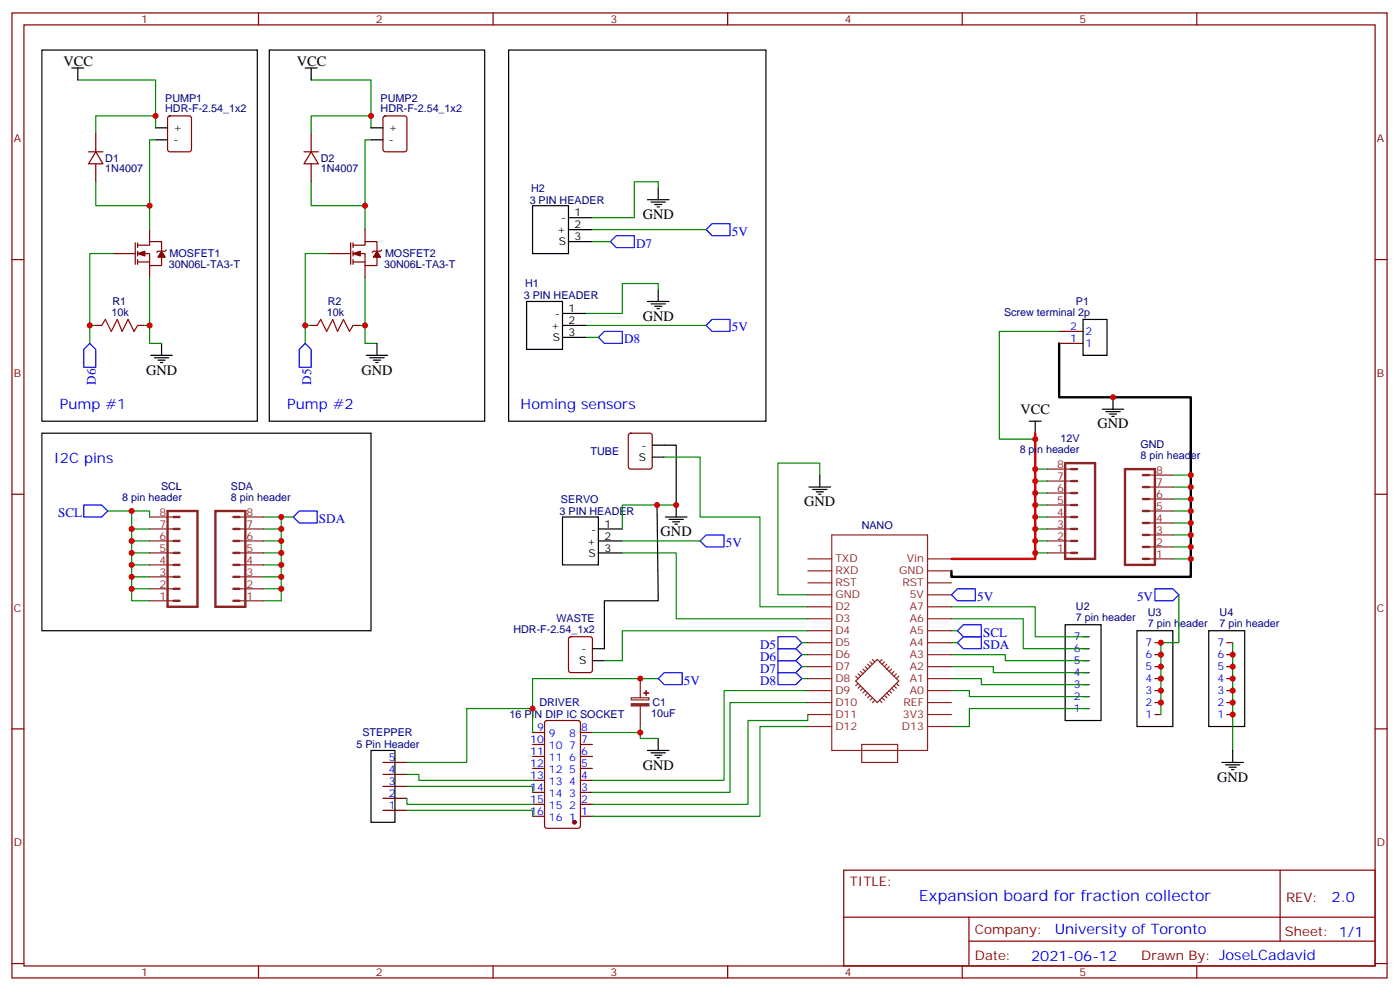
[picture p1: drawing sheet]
<svg xmlns="http://www.w3.org/2000/svg" width="413mm" height="292mm" viewBox="0 0 413 292" stroke-linecap="round" stroke-linejoin="round" font-family="sans-serif">
<g fill="none" stroke="#870000" stroke-width=".35">
<path d="M3.5 3.8h405.4v284.3h-405.4zM7.1 7.3h398.2v277.3h-398.2zM76.2 3.8v3.5M145.3 3.8v3.5M214.5 3.8v3.5M283.6 3.8v3.5M352.8 3.8v3.5M28.2 39.4v5.3M49.6 34.4l.5-.3h5.6l.7 .5v9.4l-.4 .7h-5.9l-.7-.4v-9.4zM91.7 39.4v5.3M113.1 34.4l.5-.3h5.6l.7 .5v9.4l-.4 .7h-5.9l-.7-.4v-9.4zM26.1 44.7h4.2"/>
<path d="M28.2 44.7l2.1 3.6h-4.2zM28.2 48.3v5.3M89.6 44.7h4.2M91.7 44.7l2.1 3.6h-4.2zM91.7 48.3v5.3M3.5 76.5h3.6M33.5 74.7h6.4M39.9 71.5v6.4M40.6 72.2h3.5v-1h3.5v2.8M40.6 74.7h3.5v3.5h3.5v-2.4M40.6 77.2h3.5M40.6 71.5v1.5"/>
<path d="M40.6 74v1.4M40.6 76.5v1.4M44.1 67.7v3.5M44.1 78.2v3.6M49 73.7l-.3 .3h-2.1l-.4 .4M97 74.7h6.4M103.4 71.5v6.4M104.1 72.2h3.5v-1h3.5v2.8M104.1 74.7h3.5v3.5h3.5v-2.4M104.1 77.2h3.5M104.1 71.5v1.5M104.1 74v1.4"/>
<path d="M104.1 76.5v1.4M107.6 67.7v3.5M107.6 78.2v3.6M112.5 73.7l-.3 .3h-2.1l-.4 .4M405.3 76.5h3.6M28.2 95.9h1.8M40.6 95.9h1.7M91.7 95.9h1.8M104.1 95.9h1.7M312.2 97.6h7.1M312.2 101.2h7.1M185.4 127.8l.5-.2h5.7l.6 .5 .1 9.4-.5 .7h-5.9l-.6-.4-.1-9.5z"/>
<path d="M3.5 145.6h3.6M405.3 145.6h3.6M167.8 187.8l.5-.2h5.6l.7 .4v9.5l-.4 .6-5.9 .1-.7-.5v-9.4zM319.3 187.6h1.7M319.3 191.1h1.7M319.3 194.7h1.7M319.3 198.2h1.7M340.4 189.4h1.8M340.4 192.9h1.8M340.4 196.4h1.8M340.4 200h1.8M361.6 189.4h1.8"/>
<path d="M361.6 192.9h1.8M361.6 196.4h1.8M361.6 200h1.8M3.5 214.8h3.6M157 219.4h3.5M157 215.8h3.5M160.7 212.5l.5-.2h9.2l.6 .4 .1 30.6-.5 .7-9.4 .1-.6-.5-.1-30.6zM171.1 219.4h3.5M171.1 215.8h3.5M319.3 201.7h1.7M319.3 205.2h1.7M319.3 208.8h1.7"/>
<path d="M340.4 203.5h1.8M340.4 207h1.8M340.4 210.5h1.8M361.6 203.5h1.8M361.6 207h1.8M361.6 210.5h1.8M405.3 214.8h3.6M112.9 238.8h7M112.9 235.2h7M112.9 231.7h7M112.9 228.2h7M112.9 224.6h7"/>
<path d="M157 237h3.5M157 233.5h3.5M157 229.9h3.5M157 226.4h3.5M157 222.9h3.5M171.1 237h3.5M171.1 233.5h3.5M171.1 229.9h3.5M171.1 226.4h3.5M171.1 222.9h3.5M157 240.5h3.5M171.1 240.5h3.5"/>
<path d="M248.7 256.4h156.6v28.2h-156.6zM377.3 256.4v20.9M248.7 270.2h156.5M285.6 277.3h119.6M285.6 270.2v14.2M3.5 283.9h3.6M76.2 284.6v3.5M145.3 284.6v3.5M214.5 284.6v3.5M283.6 284.6v3.5M352.8 284.6v3.5M405.3 283.9h3.6"/>
</g>
<g fill="none" stroke="#000" stroke-width=".35">
<path d="M12.3 14.7h63.5v109.4h-63.5zM79.4 14.7h63.5v109.4h-63.5zM149.9 14.7h75.9v109.4h-75.9zM21.2 20h3.5M22.9 20v3.6M45.9 37.7h3.5M90 20h3.5M91.7 20v3.6M109.4 37.7h3.5M45.9 41.2h3.5M109.4 41.2h3.5M190.9 58.8h6.3"/>
<path d="M191.9 59.5h4.2M194 55.3v3.5M157 60.6h10.6v14.1h-10.6zM167.6 64.1h7M167.6 67.7h7M167.6 71.2h7M193 60.3h2.1M193.7 61h.7M155.2 88.8h10.6v14.1h-10.6zM165.8 92.4h7.1M165.8 95.9h7.1M165.8 99.4h7.1"/>
<path d="M190.9 88.8h6.3M191.9 89.5h4.2M193 90.2h2.1M193.7 90.9h.7M194 85.3v3.5M319.3 94.1h7v10.6h-7zM44.4 104.7h6.4M45.5 105.4h4.2M46.6 106.1h2.1M47.3 106.8h.7M47.6 101.2v3.5M107.9 104.7h6.4"/>
<path d="M109 105.4h4.2M110.1 106.1h2.1M110.8 106.8h.7M111.1 101.2v3.5M328.1 117.1v3.5M12.3 127.6h97.1v58.2h-97.1zM192.3 131.2h7v21.1M192.3 134.7h3.5M241.7 140v3.5M303.4 124.1h3.5M305.2 124.1v3.5M324.9 120.6h6.4"/>
<path d="M326 121.3h4.2M327 122h2.1M327.7 122.7h.7M165.8 152.3h10.6v14.1h-10.6zM176.4 155.9h7M176.4 159.4h7M193.7 148.8l.3 28.2h-15.8v14.1h-3.6M196.1 152.3h6.4M197.2 153h4.2M198.3 153.7h2.1M199 154.4h.7M238.5 143.5h6.3"/>
<path d="M239.5 144.2h4.3M240.6 144.9h2.1M241.3 145.6h.7M176.4 162.9h7M174.6 194.7h3.6M314 184.1h10.6v28.2h-10.6zM335.1 185.8h10.6v28.3h-10.6zM356.3 185.8h10.6v28.3h-10.6zM194 217.6v3.5M109.4 221.1h7v21.2h-7zM190.9 221.1h6.3M191.9 221.8h4.2"/>
<path d="M193 222.5h2.1M193.7 223.2h.7M360.2 224.6h6.3M361.2 225.4h4.3M362.3 226.1h2.1M363 226.8h.7M363.4 221.1v3.5"/>
</g>
<path d="M305.2 127.6v37.1h-24.7" fill="none" stroke="#f00" stroke-width=".71"/>
<path d="M312.2 101.2v15.9h38.8v52.9h-70.5v-1.8" fill="none" stroke="#000" stroke-width=".71"/>
<g fill="none" stroke="#008700" stroke-width=".35">
<path d="M22.9 23.6h23v10.5h-17.7v5.3M45.9 34.1v3.6M91.7 23.6h17.7v10.5h-17.7v5.3M109.4 34.1v3.6M28.2 53.6v7h15.9M45.9 41.2h-1.8v26.5M91.7 53.6v7h15.9M109.4 41.2h-1.8v26.5M194 55.3v-1.7h-7v10.5h-12.4M33.5 74.7h-7v26.5M97 74.7h-7v26.5M174.6 71.2h5.3"/>
<path d="M174.6 67.7h33.5M26.5 95.9h1.7M42.3 95.9h1.8M44.1 81.8v19.4h3.5M90 95.9h1.7M105.8 95.9h1.8M107.6 81.8v19.4h3.5M172.9 99.4h3.5M172.9 95.9h35.2M194 85.3v-1.8h-10.6v8.9h-10.5M312.2 97.6h-17.6v31.8h10.6M195.8 134.7h10.6v17.6h17.6v26.5h14.1"/>
<path d="M241.7 140v-3.5h-12.4v38.8h8.8M305.2 138.2h3.5M345.7 140h5.3M31.7 150.6h12.4v1.7M38.8 150.6v5.3h5.3M38.8 155.9v3.5h5.3M38.8 159.4v3.5h5.3M77.6 159.4h5.3v3.5M77.6 155.9h5.3v3.5M77.6 152.3h5.3v3.6M82.9 152.3h3.5M183.4 159.4h23"/>
<path d="M199.3 148.8h-15.9v7.1M305.2 141.7h3.5M305.2 145.3h3.5M305.2 148.8h3.5M305.2 152.3h3.5M305.2 155.9h3.5M305.2 159.4h3.5M345.7 143.5h5.3M345.7 147h5.3M345.7 150.6h5.3M345.7 154.1h5.3M345.7 157.6h5.3"/>
<path d="M38.8 162.9v3.5h5.3M38.8 166.4v3.6h5.3M38.8 170v3.5h5.3M38.8 173.5v3.5h5.3M77.6 166.4h5.3v10.6h-5.3M77.6 162.9h5.3v3.5M77.6 173.5h5.3M77.6 170h5.3M183.4 162.9h15.9v19.4h38.8M280.5 178.8h24.7v8.8h15.8M305.2 162.9h3.5M345.7 164.7h5.3"/>
<path d="M345.7 161.1h5.3M347.5 175.3v14.1h-5.3v21.1M194 200h-37v15.8M236.4 196.4h1.7M236.4 200h1.7M236.4 189.4h1.7M236.4 192.9h1.7M238.1 185.8h-54.7v8.9h-5.2M280.5 182.3h21.1v8.8h19.4M280.5 192.9h15.8v1.8h24.7M280.5 196.4h12.3v1.8h28.2M280.5 200h8.8v1.7h31.7"/>
<path d="M280.5 189.4h1.7M280.5 185.8h1.7M363.4 189.4v31.7M157 208.8h-19.4v15.8h-17.7M188.7 214.1v1.7h-14.1M188.7 215.8v1.8h5.3M238.1 214.1h-14.1v26.4h-49.4M238.1 210.5v1.8h-17.6v24.7h-45.9M238.1 207h-22.9v26.5h-40.6M238.1 203.5h-24.7v26.4h-38.8M280.5 203.5h5.3v1.7h35.2M321 208.8h-35.2v5.3h-5.3"/>
<path d="M119.9 238.8h37.1v1.7M119.9 235.2v1.8h37.1M119.9 231.7h37.1v1.8M119.9 228.2h3.6v1.7h33.5"/>
</g>
<g fill="#870000" stroke="#870000" stroke-width=".35">
<path d="M47.6 74l1.1 1.8h-2.1z"/>
<path d="M40.6 74.7l2.1-.7v1.4z"/>
<path d="M111.1 74l1.1 1.8h-2.1z"/>
<path d="M104.1 74.7l2.1-.7v1.4z"/>
<circle cx="169.3" cy="242.3" r=".53"/>
</g>
<g fill="none" stroke="#00f" stroke-width=".35">
<path d="M181.7 69.4h5.3v3.6h-5.3l-1.8-1.8zM208.1 67.7l1.8-1.8h5.3v3.5h-5.3zM178.2 97.6h5.2v3.6h-5.2l-1.8-1.8zM209.9 94.1h5.3v3.5h-5.3l-1.8-1.7zM26.5 101.2l1.7 1.7v5.3h-3.5v-5.3zM90 101.2l1.7 1.7v5.3h-3.5v-5.3zM24.7 148.8h5.3l1.7 1.8-1.7 1.7h-5.3zM86.4 152.3l1.8-1.7h5.3v3.5h-5.3zM208.1 157.6h5.3v3.5h-5.3l-1.7-1.7zM282.2 173.5h5.3v3.5h-5.3l-1.7-1.7zM340.4 173.5h5.3l1.8 1.8-1.8 1.7h-5.3zM195.8 198.2h5.3v3.5h-5.3l-1.8-1.7z"/>
<path d="M229.3 194.7h5.3l1.8 1.7-1.8 1.8h-5.3zM229.3 198.2h5.3l1.8 1.8-1.8 1.7h-5.3zM229.3 187.6h5.3l1.8 1.8-1.8 1.7h-5.3zM229.3 191.1h5.3l1.8 1.8-1.8 1.8h-5.3zM282.2 185.8l1.8-1.7h5.3v3.5h-5.3zM282.2 189.4l1.8-1.8h5.3v3.5h-5.3z"/>
</g>
<g fill="none" stroke="#8c2424" stroke-width=".71">
<path d="M314 136.5h8.8v28.2h-8.8zM315.7 138.2h1.8M331.6 138.2h8.8v28.2h-8.8zM336.9 140h1.8M49.4 150.6h8.8v28.2h-8.8zM51.2 155.9h1.7M51.2 159.4h1.7M51.2 152.3h1.7M63.5 150.6h8.8v28.2h-8.8zM68.8 155.9h1.8M68.8 159.4h1.8M68.8 152.3h1.8"/>
<path d="M315.7 155.9h1.8M315.7 159.4h1.8M315.7 148.8h1.8M315.7 152.3h1.8M315.7 145.3h1.8M315.7 141.7h1.8M336.9 157.6h1.8M336.9 150.6h1.8M336.9 154.1h1.8M336.9 147h1.8M336.9 143.5h1.8M51.2 162.9h1.7"/>
<path d="M51.2 166.4h1.7M51.2 170h1.7M51.2 173.5h1.7M51.2 177h1.7M68.8 162.9h1.8M68.8 166.4h1.8M68.8 170h1.8M68.8 173.5h1.8M68.8 177h1.8M315.7 162.9h1.8M336.9 164.7h1.8M336.9 161.1h1.8"/>
</g>
<g fill="none" stroke="#8c2424" stroke-width=".35">
<path d="M308.7 138.2h7M338.7 140h7M44.1 159.4h7.1M44.1 155.9h7.1M44.1 152.3h7.1M70.6 159.4h7M70.6 155.9h7M70.6 152.3h7M245.2 157.6h28.2v63.5h-28.2zM308.7 159.4h7M308.7 155.9h7M308.7 152.3h7"/>
<path d="M308.7 148.8h7M308.7 145.3h7M308.7 141.7h7M338.7 157.6h7M338.7 154.1h7M338.7 150.6h7M338.7 147h7M338.7 143.5h7M44.1 162.9h7.1M44.1 177h7.1M44.1 173.5h7.1M44.1 170h7.1"/>
<path d="M44.1 166.4h7.1M70.6 162.9h7M70.6 177h7M70.6 173.5h7M70.6 170h7M70.6 166.4h7M238.1 164.7h7.1M238.1 178.8h7.1M238.1 175.3h7.1M238.1 171.7h7.1M238.1 168.2h7.1M273.4 164.7h7.1"/>
<path d="M273.4 178.8h7.1M273.4 175.3h7.1M273.4 171.7h7.1M273.4 168.2h7.1M308.7 162.9h7M338.7 164.7h7M338.7 161.1h7M188.7 200v5.6M238.1 200h7.1M238.1 196.4h7.1M238.1 192.9h7.1M238.1 189.4h7.1"/>
<path d="M238.1 185.8h7.1M238.1 182.3h7.1M252.2 199.2l.7 .8M252.9 198.5l.7 .7M253.6 197.8l.8 .7M254.4 197.1l.7 .7M255.1 196.4l.7 .7M255.8 195.7l.7 .7M256.5 195l.7 .7M257.2 194.3l.7 .7M260 194.3l-.7 .7M260.7 195l-.7 .7"/>
<path d="M261.4 195.7l-.7 .7M262.1 196.4l-.7 .7M262.8 197.1l-.7 .7M263.5 197.8l-.7 .7M264.2 198.5l-.7 .7M264.9 199.2l-.7 .8M273.4 200h7.1M273.4 196.4h7.1M273.4 192.9h7.1M273.4 189.4h7.1M273.4 185.8h7.1M273.4 182.3h7.1"/>
<path d="M186.1 205.6h5.2v.6h-5.2zM188.7 208.1v6M238.1 210.5h7.1M238.1 207h7.1M238.1 203.5h7.1M238.1 214.1h7.1M252.2 200.7l6.4-6.4 6.3 6.4-6.3 6.3zM252.9 201.4l-.7 .7M253.6 202.1l-.7 .7M254 219.4h10.6v5.2h-10.6zM254.4 202.8l-.8 .7M255.1 203.5l-.7 .7"/>
<path d="M255.8 204.2l-.7 .7M256.5 204.9l-.7 .7M257.2 205.6l-.7 .7M257.9 206.3l-.7 .7M259.3 206.3l.7 .7M260 205.6l.7 .7M260.7 204.9l.7 .7M261.4 204.2l.7 .7M262.1 203.5l.7 .7M262.8 202.8l.7 .7M263.5 202.1l.7 .7M264.2 201.4l.7 .7"/>
<path d="M273.4 210.5h7.1M273.4 207h7.1M273.4 203.5h7.1M273.4 214.1h7.1"/>
</g>
<path d="M30 95.9l1-1.8 1.8 3.5 1.8-3.5 1.4 3.5 1.7-3.5 1.8 3.5 1.1-1.7M93.5 95.9l1-1.8 1.8 3.5 1.8-3.5 1.4 3.5 1.7-3.5 1.8 3.5 1.1-1.7" fill="none" stroke="#a10000" stroke-width=".35"/>
<g fill="#8c2424" stroke="#8c2424" stroke-width=".35">
<path d="M186.1 207.4h5.2v.6h-5.2z"/>
<path d="M189.8 204.2h1.4z"/>
<path d="M190.5 203.5v1.4z"/>
</g>
<g fill="#c00">
<circle cx="38.8" cy="155.9" r=".88"/>
<circle cx="38.8" cy="159.4" r=".88"/>
<circle cx="38.8" cy="162.9" r=".88"/>
<circle cx="38.8" cy="166.4" r=".88"/>
<circle cx="82.9" cy="166.4" r=".88"/>
<circle cx="82.9" cy="162.9" r=".88"/>
<circle cx="82.9" cy="159.4" r=".88"/>
<circle cx="82.9" cy="155.9" r=".88"/>
<circle cx="45.9" cy="34.1" r=".88"/>
<circle cx="44.1" cy="60.6" r=".88"/>
<circle cx="26.5" cy="95.9" r=".88"/>
<circle cx="44.1" cy="95.9" r=".88"/>
<circle cx="107.6" cy="95.9" r=".88"/>
<circle cx="90" cy="95.9" r=".88"/>
<circle cx="107.6" cy="60.6" r=".88"/>
<circle cx="109.4" cy="34.1" r=".88"/>
<circle cx="38.8" cy="170" r=".88"/>
<circle cx="38.8" cy="173.5" r=".88"/>
<circle cx="351" cy="140" r=".88"/>
<circle cx="351" cy="143.5" r=".88"/>
<circle cx="351" cy="147" r=".88"/>
<circle cx="351" cy="150.6" r=".88"/>
<circle cx="351" cy="154.1" r=".88"/>
<circle cx="351" cy="157.6" r=".88"/>
<circle cx="351" cy="164.7" r=".88"/>
<circle cx="351" cy="161.1" r=".88"/>
<circle cx="305.2" cy="138.2" r=".88"/>
<circle cx="305.2" cy="141.7" r=".88"/>
<circle cx="305.2" cy="145.3" r=".88"/>
<circle cx="305.2" cy="148.8" r=".88"/>
<circle cx="305.2" cy="152.3" r=".88"/>
<circle cx="305.2" cy="155.9" r=".88"/>
<circle cx="305.2" cy="159.4" r=".88"/>
<circle cx="305.2" cy="162.9" r=".88"/>
<circle cx="38.8" cy="150.6" r=".88"/>
<circle cx="82.9" cy="173.5" r=".88"/>
<circle cx="82.9" cy="170" r=".88"/>
<circle cx="82.9" cy="152.3" r=".88"/>
<circle cx="363.4" cy="192.9" r=".88"/>
<circle cx="363.4" cy="196.4" r=".88"/>
<circle cx="363.4" cy="200" r=".88"/>
<circle cx="363.4" cy="203.5" r=".88"/>
<circle cx="363.4" cy="207" r=".88"/>
<circle cx="363.4" cy="210.5" r=".88"/>
<circle cx="199.3" cy="148.8" r=".88"/>
<circle cx="193.7" cy="148.8" r=".88"/>
<circle cx="188.7" cy="215.8" r=".88"/>
<circle cx="342.2" cy="189.4" r=".88"/>
<circle cx="342.2" cy="192.9" r=".88"/>
<circle cx="342.2" cy="196.4" r=".88"/>
<circle cx="342.2" cy="200" r=".88"/>
<circle cx="342.2" cy="203.5" r=".88"/>
<circle cx="342.2" cy="207" r=".88"/>
<circle cx="188.7" cy="200" r=".88"/>
<circle cx="305.2" cy="129.4" r=".88"/>
<circle cx="328.1" cy="117.1" r=".88"/>
<circle cx="157" cy="208.8" r=".88"/>
</g>
<text font-size="4.6" fill="#00f" x="270.8" y="265.4">Expansion board for fraction collector</text>
<g font-size="4.2">
<text x="18.7" y="19.3">VCC</text>
<text x="87.5" y="19.3">VCC</text>
<text x="189.4" y="64.5">GND</text>
<text x="189.4" y="94.5">GND</text>
<text x="43" y="110.3">GND</text>
<text x="106.5" y="110.3">GND</text>
<text x="300.8" y="122">VCC</text>
<text x="323.5" y="126.2">GND</text>
<text x="237.1" y="149.2">GND</text>
<text x="194.7" y="158">GND</text>
<text x="189.4" y="226.8">GND</text>
<text x="358.8" y="230.3">GND</text>
</g>
<g font-size="4.2" fill="#00f">
<text x="17.6" y="120.6">Pump #1</text>
<text x="84.7" y="120.6">Pump #2</text>
<text x="153.5" y="120.6">Homing sensors</text>
<text x="15.9" y="136.5">I2C pins</text>
<text x="392.5" y="265.7">2.0</text>
<text x="310.9" y="275.2">University of Toronto</text>
<text x="304" y="283">2021-06-12</text>
</g>
<g font-size="3.9" fill="#00f">
<text x="215.7" y="69.4">5V</text>
<text x="187.5" y="73">D7</text>
<text x="184" y="101.2">D8</text>
<text x="215.7" y="97.6">5V</text>
<text x="28.2" y="113.4" transform="rotate(-90 28.2 113.4)">D6</text>
<text x="91.7" y="113.4" transform="rotate(-90 91.7 113.4)">D5</text>
<text x="17.1" y="152.3">SCL</text>
<text x="94" y="154.1">SDA</text>
<text x="214" y="161.1">5V</text>
<text x="288" y="177">5V</text>
<text x="335.2" y="177">5V</text>
<text x="224" y="191.1">D5</text>
<text x="289.8" y="187.6">SCL</text>
<text x="289.8" y="191.1">SDA</text>
<text x="224" y="194.7">D6</text>
<text x="201.6" y="201.7">5V</text>
<text x="224" y="198.2">D7</text>
<text x="224" y="201.7">D8</text>
</g>
<g font-size="3.9" fill="#800">
<text x="250.5" y="261">TITLE:</text>
<text x="379.1" y="265.7">REV:</text>
<text x="287.4" y="275.2">Company:</text>
<text x="378.7" y="275.8">Sheet: 1/1</text>
<text x="287.4" y="282.9">Date:</text>
<text x="336.4" y="282.9">Drawn By: JoseLCadavid</text>
</g>
<g font-size="3.2" fill="#800">
<text x="41.6" y="6.8">1</text>
<text x="110.8" y="6.8">2</text>
<text x="179.9" y="6.8">3</text>
<text x="249.1" y="6.8">4</text>
<text x="318.2" y="6.8">5</text>
<text x="4.1" y="41.9">A</text>
<text x="405.9" y="41.9">A</text>
<text x="4.1" y="111.1">B</text>
<text x="405.9" y="111.1">B</text>
<text x="4.1" y="180.2">C</text>
<text x="405.9" y="180.2">C</text>
<text x="4.1" y="249.3">D</text>
<text x="405.9" y="249.3">D</text>
<text x="41.6" y="287.6">1</text>
<text x="110.8" y="287.6">2</text>
<text x="179.9" y="287.6">3</text>
<text x="249.1" y="287.6">4</text>
<text x="318.2" y="287.6">5</text>
</g>
<g font-size="3.2" fill="#000080">
<text x="48.7" y="29.9">PUMP1</text>
<text x="112.2" y="29.9">PUMP2</text>
<text x="48.7" y="33.1">HDR-F-2.54_1x2</text>
<text x="112.2" y="33.1">HDR-F-2.54_1x2</text>
<text x="31" y="47.7">D1</text>
<text x="94.5" y="47.7">D2</text>
<text x="31" y="50.8">1N4007</text>
<text x="94.5" y="50.8">1N4007</text>
<text x="156.1" y="60">3 PIN HEADER</text>
<text x="156.5" y="56.5">H2</text>
<text x="50" y="75.9">MOSFET1</text>
<text x="113.5" y="75.9">MOSFET2</text>
<text x="49.7" y="79.1">30N06L-TA3-T</text>
<text x="113.2" y="79.1">30N06L-TA3-T</text>
<text x="33.1" y="89.8">R1</text>
<text x="96.6" y="89.8">R2</text>
<text x="154.4" y="88.2">3 PIN HEADER</text>
<text x="154.8" y="84.7">H1</text>
<text x="317.1" y="89.9">P1</text>
<text x="32.9" y="93.1">10k</text>
<text x="96.4" y="93.1">10k</text>
<text x="296" y="93.1">Screw terminal 2p</text>
<text x="312.6" y="130.3">12V</text>
<text x="174.1" y="134.1">TUBE</text>
<text x="300.6" y="133.5">8 pin header</text>
<text x="336.2" y="135.2">8 pin header</text>
<text x="336.2" y="132">GND</text>
<text x="36" y="147.6">8 pin header</text>
<text x="47.5" y="144.4">SCL</text>
<text x="68.1" y="147.6">8 pin header</text>
<text x="68.1" y="144.4">SDA</text>
<text x="165.4" y="148.2">SERVO</text>
<text x="165" y="151.7">3 PIN HEADER</text>
<text x="254" y="155.9">NANO</text>
<text x="317.2" y="179.8">U2</text>
<text x="164" y="183.4">WASTE</text>
<text x="317.2" y="183">7 pin header</text>
<text x="338.3" y="184.8">7 pin header</text>
<text x="338.3" y="181.6">U3</text>
<text x="359.5" y="184.8">7 pin header</text>
<text x="359.5" y="181.6">U4</text>
<text x="151.3" y="186.5">HDR-F-2.54_1x2</text>
<text x="159" y="208.1">DRIVER</text>
<text x="192.3" y="208.1">C1</text>
<text x="150.2" y="211.7">16 PIN DIP IC SOCKET</text>
<text x="192" y="211.2">10uF</text>
<text x="105.1" y="220.5">5 Pin Header</text>
<text x="106.8" y="217">STEPPER</text>
</g>
<g font-size="3.2">
<text x="51.2" y="38.7">+</text>
<text x="114.7" y="38.7">+</text>
<text x="51.2" y="42.3">-</text>
<text x="114.7" y="42.3">-</text>
<text x="165.4" y="65.2">-</text>
<text x="169.3" y="63.8">1</text>
<text x="164.3" y="68.7">+</text>
<text x="169.3" y="67.3">2</text>
<text x="169.3" y="70.8">3</text>
<text x="164.7" y="72.2">S</text>
<text x="163.7" y="93.4">-</text>
<text x="167.6" y="92">1</text>
<text x="167.6" y="95.5">2</text>
<text x="162.5" y="96.9">+</text>
<text x="162.9" y="100.5">S</text>
<text x="167.6" y="99.1">3</text>
<text x="188.3" y="135.7">S</text>
<text x="189.1" y="132.2">-</text>
<text x="178.2" y="155.5">1</text>
<text x="173.1" y="160.4">+</text>
<text x="174.2" y="156.9">-</text>
<text x="178.2" y="159">2</text>
<text x="173.5" y="164">S</text>
<text x="178.2" y="162.6">3</text>
<text x="170.7" y="195.7">S</text>
<text x="171.4" y="192.2">-</text>
</g>
<g font-size="3.2" fill="#00f">
<text x="315.5" y="97.3">2</text>
<text x="315.5" y="100.8">1</text>
<text x="320" y="98.7">2</text>
<text x="320" y="102.2">1</text>
<text x="316.5" y="188.7">7</text>
<text x="337.7" y="190.4">7</text>
<text x="358.9" y="190.4">7</text>
<text x="316.5" y="192.2">6</text>
<text x="316.5" y="195.7">5</text>
<text x="337.7" y="194">6</text>
<text x="337.7" y="197.5">5</text>
<text x="358.9" y="194">6</text>
<text x="358.9" y="197.5">5</text>
<text x="316.5" y="199.2">4</text>
<text x="316.5" y="202.8">3</text>
<text x="337.7" y="201">4</text>
<text x="358.9" y="201">4</text>
<text x="316.5" y="206.3">2</text>
<text x="316.5" y="209.8">1</text>
<text x="337.7" y="204.5">3</text>
<text x="337.7" y="208.1">2</text>
<text x="358.9" y="204.5">3</text>
<text x="358.9" y="208.1">2</text>
<text x="158.3" y="215.5">9</text>
<text x="171.3" y="215.5">8</text>
<text x="337.7" y="211.6">1</text>
<text x="358.9" y="211.6">1</text>
<text x="156.3" y="219">10</text>
<text x="161.8" y="217.2">9</text>
<text x="161.8" y="220.8">10</text>
<text x="167.8" y="220.8">7</text>
<text x="167.8" y="217.2">8</text>
<text x="171.3" y="219">7</text>
<text x="114.7" y="227.8">4</text>
<text x="114.7" y="224.3">5</text>
<text x="156.3" y="222.5">11</text>
<text x="156.3" y="226.1">12</text>
<text x="161.8" y="224.3">11</text>
<text x="161.8" y="227.8">12</text>
<text x="167.8" y="227.8">5</text>
<text x="167.8" y="224.3">6</text>
<text x="171.3" y="226.1">5</text>
<text x="171.3" y="222.5">6</text>
<text x="114.7" y="231.4">3</text>
<text x="156.3" y="229.6">13</text>
<text x="156.3" y="233.1">14</text>
<text x="161.8" y="231.4">13</text>
<text x="167.8" y="231.4">4</text>
<text x="171.3" y="233.1">3</text>
<text x="171.3" y="229.6">4</text>
<text x="114.7" y="238.4">1</text>
<text x="114.7" y="234.9">2</text>
<text x="156.3" y="236.6">15</text>
<text x="161.8" y="234.9">14</text>
<text x="161.8" y="238.4">15</text>
<text x="167.8" y="238.4">2</text>
<text x="167.8" y="234.9">3</text>
<text x="171.3" y="236.6">2</text>
<text x="156.3" y="240.2">16</text>
<text x="161.8" y="241.9">16</text>
<text x="167.8" y="241.9">1</text>
<text x="171.3" y="240.2">1</text>
</g>
<g font-size="3.2" fill="#8d2323">
<text x="311.6" y="137.9">8</text>
<text x="311.6" y="141.4">7</text>
<text x="340.8" y="143.2">7</text>
<text x="340.8" y="139.6">8</text>
<text x="311.6" y="148.4">5</text>
<text x="311.6" y="144.9">6</text>
<text x="340.8" y="146.7">6</text>
<text x="47" y="155.5">7</text>
<text x="47" y="152">8</text>
<text x="72.7" y="155.5">7</text>
<text x="72.7" y="152">8</text>
<text x="311.6" y="155.5">3</text>
<text x="311.6" y="152">4</text>
<text x="340.8" y="153.7">4</text>
<text x="340.8" y="150.2">5</text>
<text x="47" y="159">6</text>
<text x="72.7" y="159">6</text>
<text x="311.6" y="159">2</text>
<text x="340.8" y="160.8">2</text>
<text x="340.8" y="157.3">3</text>
<text x="47" y="166.1">4</text>
<text x="47" y="162.6">5</text>
<text x="72.7" y="166.1">4</text>
<text x="72.7" y="162.6">5</text>
<text x="246.2" y="165.7">TXD</text>
<text x="267.3" y="165.7">Vin</text>
<text x="311.6" y="162.6">1</text>
<text x="340.8" y="164.3">1</text>
<text x="47" y="173.1">2</text>
<text x="47" y="169.6">3</text>
<text x="72.7" y="173.1">2</text>
<text x="72.7" y="169.6">3</text>
<text x="246.2" y="172.8">RST</text>
<text x="246.2" y="169.3">RXD</text>
<text x="265.1" y="169.3">GND</text>
<text x="266" y="172.8">RST</text>
<text x="47" y="176.7">1</text>
<text x="72.7" y="176.7">1</text>
<text x="246.2" y="179.8">D2</text>
<text x="246.2" y="176.3">GND</text>
<text x="268.2" y="176.3">5V</text>
<text x="268.2" y="179.8">A7</text>
<text x="246.2" y="183.4">D3</text>
<text x="268.2" y="183.4">A6</text>
<text x="246.2" y="190.4">D5</text>
<text x="246.2" y="186.9">D4</text>
<text x="268.2" y="186.9">A5</text>
<text x="268.2" y="190.4">A4</text>
<text x="246.2" y="197.5">D7</text>
<text x="246.2" y="194">D6</text>
<text x="268.2" y="197.5">A2</text>
<text x="268.2" y="194">A3</text>
<text x="246.2" y="201">D8</text>
<text x="268.2" y="201">A1</text>
<text x="246.2" y="208.1">D10</text>
<text x="246.2" y="204.5">D9</text>
<text x="266.3" y="208.1">REF</text>
<text x="268.2" y="204.5">A0</text>
<text x="246.2" y="211.6">D11</text>
<text x="246.2" y="215.1">D12</text>
<text x="265.9" y="215.1">D13</text>
<text x="266.1" y="211.6">3V3</text>
</g>
</svg>
